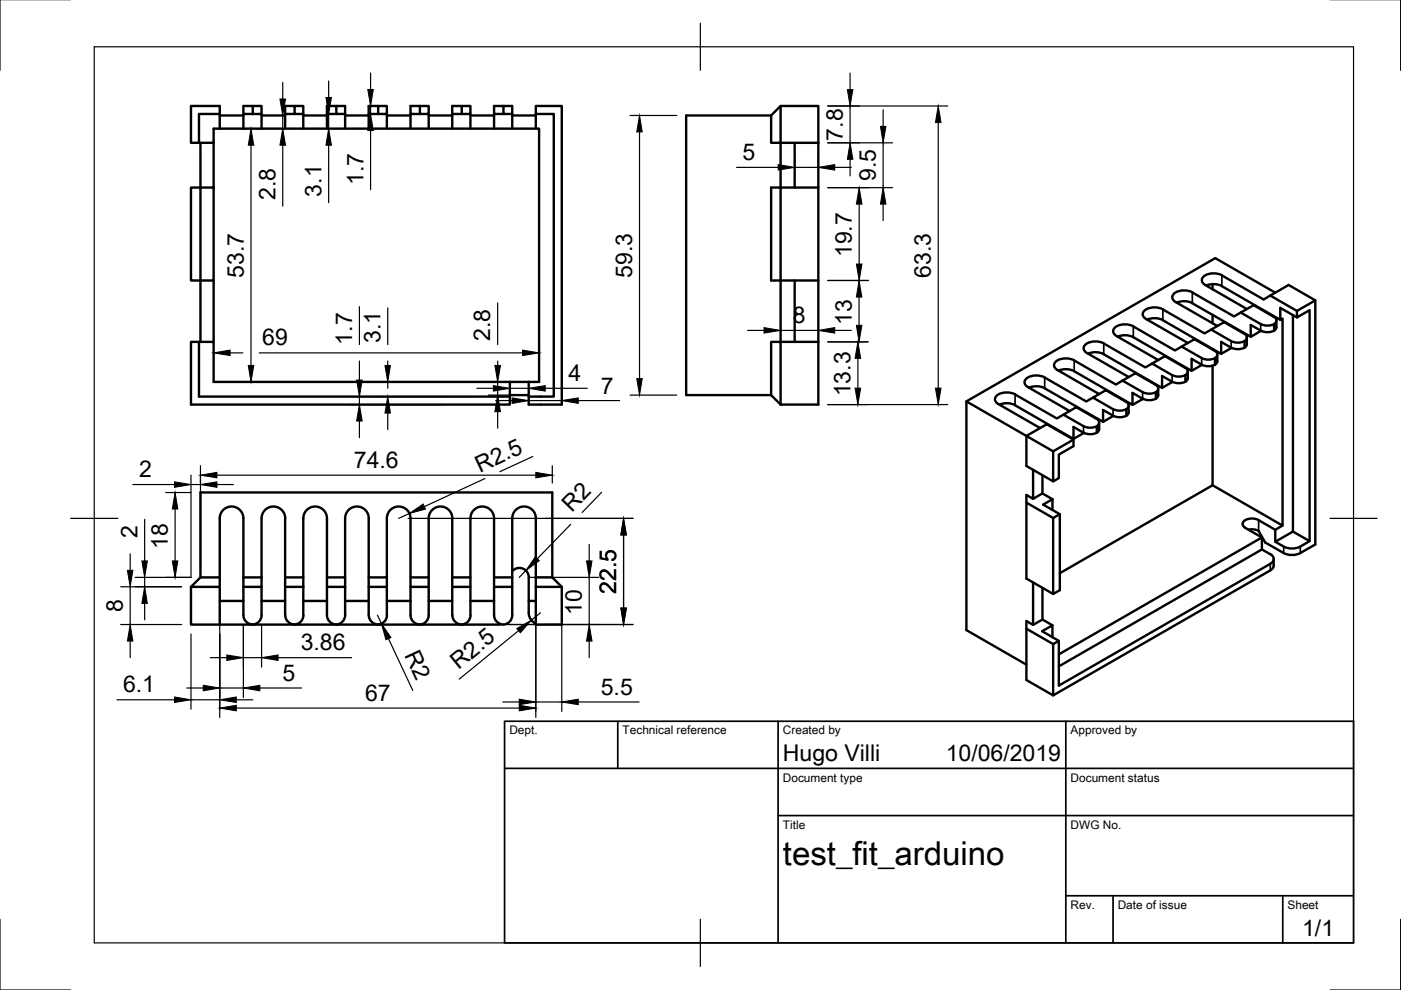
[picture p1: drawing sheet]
<svg xmlns="http://www.w3.org/2000/svg" width="297mm" height="210mm" viewBox="0 0 297 210" stroke-linecap="round" stroke-linejoin="round" font-family="sans-serif">
<!-- layer: Visible -->
<g fill="none" stroke="#000" stroke-width=".51">
<path d="M42.5 30.3v42.2M45.3 30.3v9.5h-4.8v19.7h4.8v-19.7M46.6 24.2h-4.4v6.1h-1.7v-7.8h6.1v4.8M46.6 24.5h5M46.6 27.3h5M46.6 27.3h-1.3v3h-3.1M51.6 27.3h62M51.6 24.2v3.1M53.6 22.5h1.9v1.7h-1.9v-1.7h-2v1.7h2M55.5 24.5h5M55.5 24.2v3.1M60.5 24.2v3.1"/>
<path d="M62.5 22.5h1.8v1.7h-1.8v-1.7h-2v1.7h2M64.3 24.5h5M64.3 24.2v3.1M69.3 24.2v3.1M71.3 22.5h1.9v1.7h-1.9v-1.7h-2v1.7h2M73.2 24.5h5M73.2 24.2v3.1M78.2 24.2v3.1M80.2 22.5h1.8v1.7h-1.8v-1.7h-2v1.7h2M82 24.5h5M82 24.2v3.1M87 24.2v3.1"/>
<path d="M89 22.5h1.9v1.7h-1.9v-1.7h-2v1.7h2M90.9 24.5h5M90.9 24.2v3.1M95.9 24.2v3.1M97.9 22.5h1.8v1.7h-1.8v-1.7h-2v1.7h2M99.7 24.5h5.1M99.7 24.2v3.1M104.8 24.2v3.1M106.7 22.5h1.9v1.7h-1.9v-1.7h-1.9v1.7h1.9M108.6 24.5h5M108.6 24.2v3.1M113.6 22.5h5.5v63.3h-7v-1.7h5.3v-59.9h-3.8z"/>
<path d="M113.6 24.2v3.1h.7v53.7h-2.2M163.5 24.5l2-2h8v7.8M163.5 24.5h-18v59.3h18M165.5 22.5v7.8h-2v-5.8M168.5 30.3v9.5M173.5 30.3h-8v9.5h-2v19.7h2v-19.7h8v19.7h-8v13h8M173.5 30.3v9.5M45.3 59.5v13M168.5 59.5v13M173.5 59.5v26.3h-8M259.1 58.4l8.8 5.1 1.4-.8 5.7 3.2M259.1 58.4a3.4 3.4 0 0 0-4.2 .6 1.09 1.09 0 0 0 .6 1.4l8.9 5.1"/>
<path d="M40.5 72.5h1.7v11.6h65.9v1.7h-67.6zM42.2 72.5h3.1v8.5h62.8M224.4 78.6a4 4 0 0 1 3.4 .1l12.3 7.1v-2.5l2.2 1.2M227.8 76.4l8.8 5.1 1.4-.8M227.8 76.4a3.4 3.4 0 0 0-4.2 .7 1.09 1.09 0 0 0 .6 1.4l8.8 5.1M230.7 75a4 4 0 0 1 3.3 .1l12.4 7.1v-2.5l2.1 1.2M236.7 71.3l8.9 5M237 71.4a4 4 0 0 1 3.3 .1l12.3 7.1v-2.5l2.6 1.4 1.5 .1 .9-.3M240.3 69.2l8.8 5.1 1.4-.8M240.3 69.2a3.4 3.4 0 0 0-4.2 .6 1.09 1.09 0 0 0 .6 1.4M243 67.6l8.8 5.1M243.2 67.8a4 4 0 0 1 3.4 .1"/>
<path d="M244.3 77.1l-1.5 .8-8.8-5.1a3.4 3.4 0 0 0-4.2 .7 1.09 1.09 0 0 0 .7 1.4l8.8 5M246.5 67.9l12.4 7.1v-2.5l2.1 1.2M246.5 65.6l8.9 5.1 1.4-.8M246.6 65.6a3.4 3.4 0 0 0-4.2 .6 1.09 1.09 0 0 0 .6 1.4M248.5 79.5l1.4 .4a1.48 1.48 0 0 0 1.9-1.3l-.5-.7-4.3-2.4-2.7 1.6 4.2 2.4M249.5 64.2a4 4 0 0 1 3.3 .1M250.5 73.5l2.8-1.6 4.2 2.5a.91 .91 0 0 1 .6 1 .91 .91 0 0 1-.9 .7l-1 .2-1-.2zM251.3 79.5v1.4M251.8 78.8v1.4M252.8 64.3l12.4 7.1v-2.5l2.5 1.4 1 .1 1.4-.3v-1.4M252.8 62l8.8 5.1 1.5-.8M252.8 62a3.4 3.4 0 0 0-4.2 .6 1.09 1.09 0 0 0 .7 1.4l8.8 5.1"/>
<path d="M254.8 77.4l-2.2 1.2M255.8 60.5a4 4 0 0 1 3.3 .2M257.1 77.5v25.4l-32.4 18.6M257.1 60.3v1M257.1 66.8v1.7M257.1 74v.1M257.6 75.9v1.4M258.1 75.2v1.4M258.1 76.6l-.5 .7M259.1 60.7l12.3 7.1M261.1 73.8l-2.2 1.2M263.8 70.8l-4.3-2.5-2.7 1.6 4.7 2.6 1.5 .1 .9-.3"/>
<path d="M263.8 70.7a.85 .85 0 0 1 .6 .8 .85 .85 0 0 1-.5 .8M263.9 72.3v1.4M264.4 71.6v1.4M264.4 72.9a1.62 1.62 0 0 1-1.9 1.1l-1.5-.3M267.3 68.7l1.4 .3 1.4-.3M267.4 70.1l-2.2 1.3M269.3 62.7l3.9-2.3 5.7 3.3M270 67.2l-4.2-2.5-2.7 1.6 4.2 2.4M270.1 67.1a.85 .85 0 0 1 .5 .8 .85 .85 0 0 1-.5 .8M270.4 62.1l-12.7-7.4-52.8 30.4v48.5l12.7 7.3M270.6 68v1.4M270.6 69.3l-.5 .8"/>
<path d="M274.1 66.8v45.9l-3.7 2.2M275 67.3l-3.6-2v2.5l.5-.3v43.9M108.1 83.8h4M108.1 81h4M108.1 81v3.1M112.1 81v3.1M163.5 83.8v-11.3h2v13.3M163.5 83.8l2 2M204.9 85.1l12.7 7.3v6.4l5.7 3.3M211.9 85.8a4 4 0 0 1 3.3 .1M215.2 85.9l12.4 7.2v-2.6l2.6 1.4 1.5 .1 .9-.3M215.2 83.6l8.9 5.1 1.4-.8"/>
<path d="M215.2 83.6a3.4 3.4 0 0 0-4.2 .7 1.09 1.09 0 0 0 .7 1.4l8.8 5.1M218.2 82.2a4 4 0 0 1 3.3 .1l12.4 7.1v-2.5l2.1 1.2a2.61 2.61 0 0 0 3.3-.4v-.3M219 99.6v6.2l-1.4-.9v17.8l5.7 3.2M227.6 93.2l-4.3 2.5v6.4l1.2-.7v-5l3.1-1.8v-1.4l-5.7-3.2-4.3 2.4 5.7 3.3M229.8 91.8l-2.2 1.3M231.7 84.3l-1.4 .8-8.8-5.1a3.4 3.4 0 0 0-4.2 .7 1.09 1.09 0 0 0 .6 1.4l8.9 5.1M232.5 88.8l-4.3-2.5-2.7 1.6 4.7 2.6 1.5 .2 .9-.3M232.5 88.8a.85 .85 0 0 1 .5 .7 .85 .85 0 0 1-.4 .8M232.5 90.4l.1 1.3 .4-.7M233 89.6v1.4M236 86.7l1.4 .4a1.45 1.45 0 0 0 1.9-1.3l-.6-.6-4.2-2.5-2.8 1.6 4.3 2.5M236.1 88.2l-2.2 1.2"/>
<path d="M238 80.7l2.7-1.6 4.3 2.5a.85 .85 0 0 1 .6 .7 .85 .85 0 0 1-.5 .8M238 80.7l4.3 2.4M238.8 86.8v1.3M239.3 86v1.4M242.3 83.1l1.4 .4 1.4-.4M242.3 84.6l-2.2 1.2M245.1 83.1v1.4M245.6 82.4v1.4a1.57 1.57 0 0 1-1.9 1.1l-1.4-.4M248.5 80.9l1.4 .4 1.4-.4M248.6 81l-2.2 1.2M251.8 80.2l-.4 .7M46.6 109.9v14.5"/>
<path d="M46.6 109.9a2.51 2.51 0 0 1 2.5-2.5 2.51 2.51 0 0 1 2.5 2.5M51.6 109.9v20.5M55.5 109.9v14.5M55.5 109.9a2.51 2.51 0 0 1 2.5-2.5 2.51 2.51 0 0 1 2.5 2.5M60.5 109.9v20.5M64.3 109.9v12.5h-3.8M64.3 109.9a2.51 2.51 0 0 1 2.5-2.5 2.51 2.51 0 0 1 2.5 2.5M69.3 109.9v14.5M73.2 109.9v12.5h-3.9M73.2 109.9a2.51 2.51 0 0 1 2.5-2.5 2.51 2.51 0 0 1 2.5 2.5M78.2 109.9v14.5M82 109.9v12.5h-3.8"/>
<path d="M82 109.9a2.51 2.51 0 0 1 2.5-2.5 2.51 2.51 0 0 1 2.5 2.5M87 109.9v14.5M90.9 109.9v12.5h-3.9M90.9 109.9a2.51 2.51 0 0 1 2.5-2.5 2.51 2.51 0 0 1 2.5 2.5M95.9 109.9v20.5M99.7 109.9a2.51 2.51 0 0 1 2.5-2.5 2.51 2.51 0 0 1 2.6 2.5M99.7 109.9v12.5h-3.8M104.8 109.9v20.5M108.6 109.9v12.5M108.6 109.9a2.51 2.51 0 0 1 2.5-2.5 2.51 2.51 0 0 1 2.5 2.5M113.6 109.9v22.5h5.5v-8M217.6 106.6l5.7 3.2"/>
<path d="M221 100.8v3.8l-2 1.2M221 104.6l2.1 1.2M223.1 105.8l-1.9 1.2 3.5 2v16.1l-1.4 .8v-16.1l1.4-.8M223.1 105.8v2.3M257.1 102.9l14.8 8.5-1.5 .9M264 111.9l3.5 2.1v2.5M264.7 112.3h1.4l.8 .3M266.8 110.3l3.6 2v2.6a5 5 0 0 0 4.8 1.2l2.5-1.4v-48.9l-2.7 1.5v-1.4l3.9-2.2v51.7l-3.2 1.9a3.9 3.9 0 0 1-3.5 0l-3.9-2.3-1.5-2.4M266.9 110.3a2.61 2.61 0 0 0-3.4 .6l.2 .7 .3 .3M267.5 114l-43 24.7M270 118.5l.1 1.4a1.26 1.26 0 0 1-.8 1M274.1 112.7l3.6 2"/>
<path d="M40.5 124.4v8h6.1M42.5 122.4v-18h74.6v18M46.6 122.4h-4.1l-2 2h6.1v8M46.6 127.4h5M51.6 124.4h3.9v6a1.93 1.93 0 0 1-2 2 1.93 1.93 0 0 1-1.9-2M51.6 122.4h3.9M55.5 127.4h5M60.5 124.4h3.8M60.5 130.4a1.93 1.93 0 0 0 1.9 2 1.93 1.93 0 0 0 1.9-2M64.3 122.4v8M64.3 127.4h5M69.3 130.4a2 2 0 0 0 2 2"/>
<path d="M73.2 122.4v8a2 2 0 0 1-1.9 2M73.2 124.4h-3.9v6M73.2 127.4h5M78.2 130.4v-6h3.8v6M78.2 130.4a1.93 1.93 0 0 0 1.9 2 1.93 1.93 0 0 0 1.9-2M82 122.4v2M82 127.4h5M87 130.4a1.93 1.93 0 0 0 2 2 1.93 1.93 0 0 0 1.9-2v-6h-3.9v6M90.9 122.4v2M90.9 127.4h5M95.9 124.4h3.8l.1 6a1.93 1.93 0 0 1-2 2 1.93 1.93 0 0 1-1.9-2M99.7 122.4v2"/>
<path d="M99.7 127.4h5.1M104.8 122.4h3.8v2M104.8 124.4h3.8v6a1.93 1.93 0 0 1-1.9 2 1.93 1.93 0 0 1-1.9-2M106.2 132.4h-59.6M108.6 121.1a2 2 0 0 1 2.2-.6 2 2 0 0 1 1.3 1.9M112.1 122.4v7.5a2.51 2.51 0 0 0 1.5 2.3M112.1 127.4h1.5M113.6 122.4h3.5l2 2M113.6 124.4h5.5M217.6 133.3l5.7 3.3M221 124.6v6.8l2.1 1.2M221 131.4l-2 1.1"/>
<path d="M223.1 135.1v-2.5l-2.1 1.2 3.5 2.1M269.3 120.9l-46 26.5-5.7-3.2v-12.5l1.4 .8v-9M224.5 141.3l43-24.8 1.8 1a1.08 1.08 0 0 1 .8 1 1.08 1.08 0 0 1-.8 1l-44.8 25.9v-9.5l-1.2 .7v10.8"/>
</g>
<!-- layer: Visible Narrow -->
<g fill="none" stroke="#000" stroke-width=".36">
<path d="M259.1 58.4v2.3M227.8 76.4v2.3M234 72.8v2.3M240.3 69.2v2.3M246.5 65.6v2.3M248.5 79.5v1.4M252.8 62v2.3M254.8 75.9v1.4M261 72.3v1.4M267.3 68.7v1.4M215.2 83.6v2.3M221.5 80v2.3"/>
<path d="M229.7 90.4v1.4M236 86.8v1.3M242.3 83.1v1.4M266.8 110.3v2.3M269.3 119.5v1.4M272.2 115.9v1.4M275.7 115.9v1.4"/>
</g>
<!-- layer: Border -->
<path d="M0 -.1v15M297 -.1v15M20 9.9h267v190h-267zM148.5 4.9v10M15 109.9h10M282 109.9h10M0 194.9v15h15M148.5 194.9v10M297 194.9v15h-15" fill="none" stroke="#000" stroke-width=".25"/>
<!-- layer: TitleBlock -->
<path d="M107 152.9h180v47h-180zM131 152.9v10M165 152.9v47M226 152.9v47M107 162.9h180M165 172.9h122M226 189.9h61M236 189.9v10M272 189.9v10" fill="none" stroke="#000" stroke-width=".36"/>
<!-- layer: Dimensions -->
<g fill="none" stroke="#000" stroke-width=".25">
<path d="M59.9 17.5v3.5M69.7 17.2v3.5M78.6 15.5v3.5M180.2 15.5v3.5M53.2 30.8v46.7M53.6 27.3h1.6M59.9 24.5v2.8M59.9 30.8v12.9M69.7 24.2v3.1M69.7 30.8v12.2M78.6 22.5v1.7M78.6 27.7v12.5"/>
<path d="M133.6 24.5h9.9M135.6 28v52.3M156.2 35.5h8.8M168.5 33.5v.9M168.5 35.5h5M173.5 33.5v.9M175.5 30.3h13.8M175.5 39.8h13.8M175.5 22.5h25.4M177 35.5h3.5M180.2 22.5v7.8M180.2 33.8v3.5"/>
<path d="M187.2 23.3v3.5M187.2 30.3v9.5M198.9 26v56.3M175.5 59.5h8.6M182.2 43.3v12.7M187.2 43.3v3.5M48.8 74.8h2.7M55 74.8h55.8M76.2 65v8.1M76.2 76.6v4M82.2 65.3v7.8M82.2 76.6v.9"/>
<path d="M105.5 64.2v8.9M105.5 76.6v.9M158.5 70.1h3.5M165.5 70.1h8M175.5 72.5h8.6M177 70.1h3.5M181.9 76v6.3M182.1 63v6M42.5 98.7v21.7M74.2 84.1h27.2M74.2 85.8h20.2M76.2 84.1v1.7"/>
<path d="M76.2 89.3v3.5M80.2 81h21.2M82.2 81v1.3M82.2 87.6v3.5M101.1 82.3h3.5M103.5 81h4.5M103.5 83.8h4.5M105.1 84.9h3.5M105.5 81v2.8M105.5 87.3v3.5M108.1 82.3h4M112.1 84.9h7"/>
<path d="M113 96.8l-7 3.2M115.6 82.3h8.9M117.1 98.7v3.7M122.6 84.9h8.8M133.6 83.8h9.9M175.5 85.8h25.4M27.6 117.4v3.5M28.2 102.7h8.8M30.7 110.1v8.8M35.1 104.4h5.4M37.1 107.9v11M40.5 100.7v21.7h-11.8"/>
<path d="M40.5 102.7h2M46 100.7h67.6M46 102.7h3.5M86.5 109.9h47.7M86.8 108.9l-2.3 1M102.8 101.5l-12.8 5.9M121 111.2l-7.1 7.3M124.9 115.4v3.5M127.6 104.4l-4.2 4.3M132.2 113.4v15.5M25.6 124.4h12.9M25.6 132.4h12.9"/>
<path d="M27.6 124.4v8M27.6 135.9v3.5M30.7 122.4v2M30.7 127.9v3.5M40.5 134.4v16M44.6 139.4h3.5M46.6 124.4v27.7M51.6 132.4v15.5M51.6 139.4h3.9M55.5 132.4v9M58.9 139.4h15.6M80 130.4l.9 1.8"/>
<path d="M82.4 135.4l5.1 11M107.6 132.4h26.6M109.9 133.7l-12.5 10.3M111.5 121l-1.4 1.4M112.1 122.4h14.8M113.6 124.4v27.7M114.6 129.9l-2 1.6M119.1 126.4v24.4M124.9 122.4v10M124.9 135.9v3.5M24.8 148.4h12.2M39.6 145.9h3.5"/>
<path d="M40.5 148.4h6.1M46.6 145.9h5M50.1 148.4h3.5M50.1 150.1h60M55.1 145.9h8.8M106.6 148.8h3.5M113.6 148.8h5.5M122.6 148.8h12.9"/>
</g>
<g fill="#000" stroke="#000" stroke-width=".21">
<path d="M78 19h1.1l-.5 3.5zM179.7 19h1.1l-.6 3.5zM53.2 27.3l.6 3.5h-1.2zM59.4 21h1.1l-.6 3.5zM59.9 27.3l.6 3.5h-1.1zM69.1 20.7h1.2l-.6 3.5zM69.7 27.3l.6 3.5h-1.2zM78.6 24.2l.5 3.5h-1.1zM135.6 24.5l.6 3.5h-1.2zM165 34.9l3.5 .6-3.5 .6zM173.5 35.5l3.5-.6v1.2zM180.2 30.3l.6 3.5h-1.1z"/>
<path d="M186.7 26.8h1.1l-.6 3.5zM198.9 22.5l.6 3.5h-1.2zM182.2 39.8l.6 3.5h-1.2zM181.6 56h1.2l-.6 3.5zM187.2 39.8l.6 3.5h-1.1zM45.3 74.8l3.5-.6v1.2zM52.6 77.5h1.2l-.6 3.5zM81.6 77.5h1.2l-.6 3.5zM104.9 77.5h1.2l-.6 3.5zM110.8 74.2l3.5 .6-3.5 .6zM162 69.5l3.5 .6-3.5 .5zM173.5 70.1l3.5-.6v1.1z"/>
<path d="M181.9 72.5l.6 3.5h-1.2zM182.1 59.5l.6 3.5h-1.1zM181.6 69h1.1l-.6 3.5zM76.2 85.8l.6 3.5h-1.2zM75.6 80.6h1.2l-.6 3.5zM82.2 84.1l.6 3.5h-1.2zM104.6 81.8l3.5 .5-3.5 .6zM105.5 83.8l.6 3.5h-1.2zM108.6 84.4l3.5 .5-3.5 .6zM112.1 82.3l3.5-.5v1.1zM119.1 84.9l3.5-.5v1.1zM135 80.3h1.2l-.6 3.5z"/>
<path d="M181.3 82.3h1.2l-.6 3.5zM198.3 82.3h1.2l-.6 3.5zM30.1 118.9h1.1l-.5 3.5zM36.5 118.9h1.2l-.6 3.5zM37.1 104.4l.6 3.5h-1.2zM37 102.2l3.5 .5-3.5 .6zM42.5 100.7l3.5-.5v1.1zM42.5 102.7l3.5-.5v1.1zM86.8 108.9l2.9-2 .5 1zM113.5 118.1l.8 .8-2.8 2.1zM113.6 100.2l3.5 .5-3.5 .6zM124.4 118.9h1.1l-.6 3.5z"/>
<path d="M132.2 109.9l.6 3.5h-1.2zM27 120.9h1.2l-.6 3.5zM27.6 132.4l.6 3.5h-1.2zM30.7 124.4l.5 3.5h-1.1zM48.1 138.9l3.5 .5-3.5 .6zM55.5 139.4l3.4-.5v1.1zM80.9 132.2l2 3-1.1 .5zM109.6 133.3l3-1.8-2.3 2.7zM124.9 132.4l.6 3.5h-1.1zM131.6 128.9h1.2l-.6 3.5zM37 147.8l3.5 .6-3.5 .5zM43.1 145.3l3.5 .6-3.5 .6z"/>
<path d="M46.6 148.4l3.5-.6v1.1zM46.6 150.1l3.5-.6v1.2zM51.6 145.9l3.5-.6v1.2zM110.1 149.5l3.5 .6-3.5 .6zM110.1 148.2l3.5 .6-3.5 .6zM119.1 148.8l3.5-.6v1.2z"/>
</g>
<text font-size="7" x="166" y="183.4">test_fit_arduino</text>
<g font-size="4.9">
<text x="178.7" y="29.8" transform="rotate(-90 178.7 29.8)">7.8</text>
<text x="157.5" y="33.9">5</text>
<text x="68.1" y="41.7" transform="rotate(-90 68.1 41.7)">3.1</text>
<text x="77.1" y="39.3" transform="rotate(-90 77.1 39.3)">1.7</text>
<text x="185.7" y="38.4" transform="rotate(-90 185.7 38.4)">9.5</text>
<text x="58.4" y="42.4" transform="rotate(-90 58.4 42.4)">2.8</text>
<text x="51.7" y="58.9" transform="rotate(-90 51.7 58.9)">53.7</text>
<text x="134" y="58.9" transform="rotate(-90 134 58.9)">59.3</text>
<text x="180.6" y="54.5" transform="rotate(-90 180.6 54.5)">19.7</text>
<text x="197.4" y="58.9" transform="rotate(-90 197.4 58.9)">63.3</text>
<text x="168.1" y="68.5">8</text>
<text x="180.6" y="68.8" transform="rotate(-90 180.6 68.8)">13</text>
<text x="55.6" y="73.3">69</text>
<text x="74.7" y="73.1" transform="rotate(-90 74.7 73.1)">1.7</text>
<text x="80.6" y="72.7" transform="rotate(-90 80.6 72.7)">3.1</text>
<text x="103.9" y="72.3" transform="rotate(-90 103.9 72.3)">2.8</text>
<text x="120.5" y="80.8">4</text>
<text x="127.4" y="83.5">7</text>
<text x="180.3" y="84" transform="rotate(-90 180.3 84)">13.3</text>
<text x="29.5" y="101.2">2</text>
<text x="75" y="99.2">74.6</text>
<text x="101.7" y="100.2" transform="rotate(-25 101.7 100.2)">R2.5</text>
<text x="121.3" y="108.7" transform="rotate(-46 121.3 108.7)">R2</text>
<text x="29.2" y="114.1" transform="rotate(-90 29.2 114.1)">2</text>
<text x="35.6" y="116.3" transform="rotate(-90 35.6 116.3)">18</text>
<text x="130.7" y="125.9" transform="rotate(-90 130.7 125.9)">22.5</text>
<text x="26" y="129.8" transform="rotate(-90 26 129.8)">8</text>
<text x="123.4" y="130.3" transform="rotate(-90 123.4 130.3)">10</text>
<text x="63.8" y="137.9">3.86</text>
<text x="85.7" y="139" transform="rotate(65 85.7 139)">R2</text>
<text x="97.2" y="142.1" transform="rotate(-39 97.2 142.1)">R2.5</text>
<text x="26.1" y="146.8">6.1</text>
<text x="59.9" y="144.3">5</text>
<text x="77.4" y="148.6">67</text>
<text x="127.4" y="147.3">5.5</text>
<text x="166" y="161.4">Hugo Villi</text>
<text x="200.5" y="161.4">10/06/2019</text>
<text x="276.1" y="198.5">1/1</text>
</g>
<g font-size="2.5">
<text x="108" y="155.7">Dept.</text>
<text x="132" y="155.7">Technical reference</text>
<text x="166" y="155.7">Created by</text>
<text x="227" y="155.7">Approved by</text>
<text x="166" y="165.7">Document type</text>
<text x="227" y="165.7">Document status</text>
<text x="166" y="175.7">Title</text>
<text x="227" y="175.7">DWG No.</text>
<text x="227" y="192.7">Rev.</text>
<text x="237" y="192.7">Date of issue</text>
<text x="273" y="192.7">Sheet</text>
</g>
</svg>
